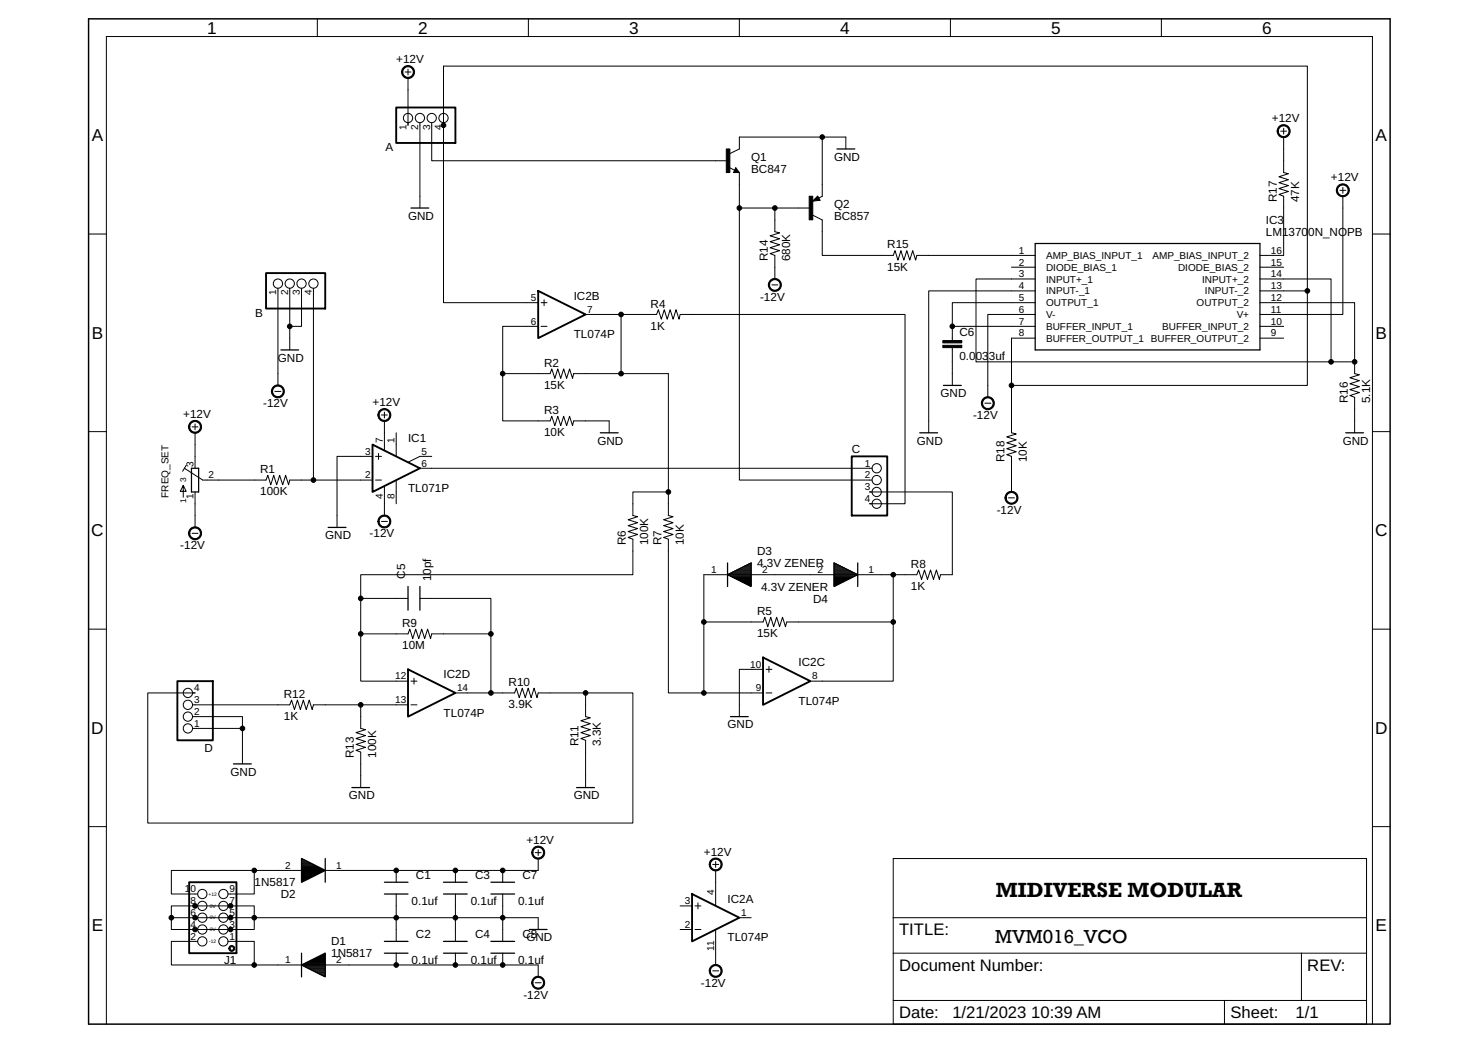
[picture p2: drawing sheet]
<svg xmlns="http://www.w3.org/2000/svg" width="297mm" height="210mm" viewBox="0 0 297 210" stroke-linecap="round" stroke-linejoin="round" font-family="sans-serif">
<path d="M17.8 3.8h261.6v202.1h-261.6z" fill="none" stroke="#000" stroke-width=".3"/>
<g fill="none" stroke="#000" stroke-width=".2">
<path d="M63.8 3.8v3.5M81.4 14.5h1.2M82 13.9v1.2M82 15.7v9.5M106.2 3.8v3.5M148.6 3.8v3.5M191 3.8v3.5M233.4 3.8v3.5M84.4 24.7v17.1M86.8 24.7v7.6h59.4M89.1 24.7v.5M146.5 33.7l1.2 .5"/>
<path d="M147.9 33.7l.7 1h-1.2zM148.6 34.7v7.1h7.1M164.3 39.4l.5 .9-1.5 .1zM165.2 27.6v11.9l-.7 .3M170 30v-2.4h-21.4v2.4l-1.9 .9M257.4 26.4h1.2M258 27.6v7.1l.9 .2-1.9 .6 1.9 .6-1.9 .6 1.9 .6-1.9 .6 1.9 .6-1.9 .6 1 .4v11.9h-4.8M258 25.8v1.2M269.3 38.3h1.2M269.9 39.5v23.7h-16.7M269.9 37.7v1.2M17.8 47.1h3.6"/>
<path d="M55.9 58v19.5M58.2 58v12.4M60.6 58v7.6h-2.4M63 58v38.5M148.6 41.8v54.7h26.7M155.1 57.3h1.2M162.9 41.8h-7.2v4.8l1 .2-1.9 .6 1.9 .6-1.9 .6 1.9 .6-1.9 .6 1.9 .6-1.9 .6 .9 .4v4.7M163.3 43.3l1.9 .9v7.2h14.3l.4-1 .6 1.9 .6-1.9 .6 1.9 .5-1.9 .6 1.9 .6-1.9 .6 1.9 .3-.9h23.7M203.3 53.7h4.7M208 58.5h-21.4v28.5M208 56.1h-11.8v16.6h71.3M253.2 58.5h9.5v19h-59.4"/>
<path d="M253.2 56.1h14.3v16.6M253.2 53.7h4.8M262.7 58.5v-45.2h-173.6v47.6h19.1M275.8 47.1h3.6M55.2 78.7h1.3M108.2 65.6h-7.2v19h9.6l.3-.9 .6 1.9 .6-1.9 .6 1.9 .6-1.9 .6 1.9 .6-1.9 .6 1.9 .2-1h7.1v2.4M108.8 60.9h1.1M108.8 65.6h1.1M109.3 60.3v1.1M117.7 63.2h14.3l.3-.9 .6 1.9 .6-1.9 .6 1.9 .6-1.9 .6 1.9 .6-1.9 .6 1.9 .2-1h45.2v38.1h-7.1h.5M124.8 63.2v11.9h-9.5l-.2 1-.6-1.9-.6 1.9-.6-1.9-.6 1.9-.6-1.9-.6 1.9-.6-1.9-.3 .9h-9.6M124.8 75.1h9.5v28.6l1 .2-1.9 .6 1.9 .6-1.9 .6 1.9 .6-1.9 .6 1.9 .6-1.9 .6 .9 .3v30.9h7.2"/>
<path d="M191.4 65.6h16.6M191.4 65.6v2.9M191.4 69.9v7.6M208 68h-4.7v19l.9 .2-1.9 .6 1.9 .6-1.9 .6 1.9 .6-1.9 .6 1.9 .6-1.9 .6 1 .4v7.1M208 63.2h-9.5v16.7M208 60.9h-16.6v4.7M253.2 60.9h19v11.8M253.2 65.6h4.8M253.2 68h4.8M267.5 72.7h4.7M272.2 72.7v2.4l1 .3-1.9 .5 1.9 .6-1.9 .7 1.9 .5-1.9 .6 1.9 .6-1.9 .6 .9 .4v7.1M17.8 86.8h3.6"/>
<path d="M36.8 97.6l.6 1.2h-1.2l.6-1.2v2.4M37.1 94.1l3.6 2.4h12.8l.3-.9 .6 1.9 .6-1.9 .6 1.9 .6-1.9 .6 1.9 .6-1.9 .6 1.9 .2-1h16.7M37.4 93.6l-.7 1.1M38.6 85.8h1.2M39.2 85.2v1.2M39.2 87v7.1M39.2 98.9v7.1M74.9 91.8h-7.2v14.2M75.5 96.5h1.2M75.5 91.8h1.2M76.1 91.2v1.2M76.7 83.4h1.2"/>
<path d="M77.3 82.8v1.2M77.3 84.6v5.9M77.3 97.8v5.9M79.6 87v4.7M79.6 96.6v4.7M84.4 94.1h90.9M86.8 91.8h-2.4l-2.3 1.1M134.3 98.9h-7.1v4.8l.9 .2-1.9 .6 1.9 .6-1.9 .6 1.9 .6-1.9 .6 1.9 .6-1.9 .6 1 .3v7.1h-54.7v4.8M175.3 98.9h-.5h16.6v16.6h-2.4l-.2 1-.6-1.9-.6 1.9-.6-1.9-.6 1.9-.6-1.9-.6 1.9-.6-1.9-.3 .9h-11.9M197.9 81.1h1.2M275.8 86.8h3.6M38.6 107.2h1.2"/>
<path d="M76.7 104.8h1.2M146.2 115.5h-4.7v23.8h11.9M151 115.5h16.6M179.5 115.5v9.6M202.7 100.1h1.2M17.8 126.5h3.6M38.7 139.3h.5h-9.5v26.2h97.5v-26.2h-9.5M72.5 127.4h9.5l.4-.9 .6 1.9 .5-1.9 .7 1.9 .6-1.9 .5 1.9 .6-1.9 .6 1.9 .3-1h11.9M82 120.3h-9.5v16.6h9.5M82.6 136.9h1.2M83.2 136.4v1.1M84.4 120.3h14.3v7.1"/>
<path d="M91.5 139.3h11.9l.4-.9 .6 1.9 .6-1.9 .6 1.9 .6-1.9 .5 1.9 .6-1.9 .6 1.9 .3-1h9.5v4.8l.9 .2-1.9 .6 1.9 .6-1.9 .6 1.9 .6-1.9 .6 1.9 .6-1.9 .6 1 .3v9.5M98.7 127.4v11.9M141.5 125.1h11.9l.3-1 .6 1.9 .6-1.9 .6 1.9 .6-1.9 .6 1.9 .6-1.9 .6 1.9 .2-.9h21.4M153.4 134.6h-4.8v9.5M153.9 139.3h1.2M153.9 134.6h1.2M154.5 134v1.2M179.5 125.1v11.8h-16.6M275.8 126.5h3.6M38.7 141.7h19.5l.4-.9 .6 1.9 .6-1.9 .6 1.9 .6-1.9 .6 1.9 .5-1.9 .6 1.9 .3-1h19M38.7 144.1h10v9.5M38.7 146.5h10"/>
<path d="M72.5 141.7v4.8l.9 .2-1.9 .6 1.9 .6-1.9 .6 1.9 .6-1.9 .6 1.9 .6-1.9 .6 1 .3v7.1M82.6 141.7h1.2M17.8 166.2h3.6M39.7 179.7h-5.3v-4.7h16.7v4.7h-5.3M51.1 175h9.5M65.4 175h26.1M79.6 175v2.4M79.6 179.7v9.6M91.5 175v2.4M91.5 179.7v9.6M101 175v2.4M101 179.7v9.6"/>
<path d="M107.6 171.4h1.2M108.2 172.6v2.4h-16.7M108.2 170.8v1.2M143.2 173.8h1.2M143.8 173.2v1.2M143.8 175v7.1M275.8 166.2h3.6M34.4 184.5h73.8v2.4M34.4 182.1h16.7v4.8h-16.7zM39.7 189.3h-5.3v4.7h16.7v-4.7h-5.3M51.1 194h9.5M65.4 194h26.1"/>
<path d="M79.6 191.6v2.4M91.5 194h16.7v2.4M91.5 191.6v2.4M101 191.6v2.4M107.6 197.6h1.2M136.7 186.9h2.4M136.7 182.1h2.4M139.7 186.9h1.2M139.7 182.1h1.2M140.3 181.5v1.2M143.2 195.2h1.2M143.8 186.9v7.1"/>
<path d="M148.6 184.5h2.4M179.5 191.6h95.1M179.5 184.5h95.1M261.6 191.6v9.5M246.1 201.1v4.8M246.1 201.1h15.5M261.6 201.1h13v4.8h-95.1v-4.8h66.6M274.6 201.1v-28.5h-95.1v28.5M275.8 205.9v-198.6h-254.4v198.6"/>
<circle cx="82" cy="23.7" r=".93"/>
<circle cx="84.4" cy="23.7" r=".93"/>
<circle cx="86.8" cy="23.7" r=".93"/>
<circle cx="89.1" cy="23.7" r=".93"/>
<circle cx="55.9" cy="57" r=".93"/>
<circle cx="58.2" cy="57" r=".93"/>
<circle cx="60.6" cy="57" r=".93"/>
<circle cx="63" cy="57" r=".93"/>
<circle cx="176.2" cy="98.9" r=".93"/>
<circle cx="176.2" cy="94.1" r=".93"/>
<circle cx="176.2" cy="96.5" r=".93"/>
<circle cx="176.2" cy="101.3" r=".93"/>
<circle cx="37.8" cy="139.3" r=".93"/>
<circle cx="37.8" cy="141.7" r=".93"/>
<circle cx="37.8" cy="144.1" r=".93"/>
<circle cx="37.8" cy="146.5" r=".93"/>
<circle cx="40.7" cy="179.7" r=".93"/>
<circle cx="44.9" cy="179.7" r=".93"/>
<circle cx="40.7" cy="184.5" r=".93"/>
<circle cx="40.7" cy="186.9" r=".93"/>
<circle cx="40.7" cy="182.1" r=".93"/>
<circle cx="40.7" cy="189.3" r=".93"/>
<circle cx="44.9" cy="184.5" r=".93"/>
<circle cx="44.9" cy="182.1" r=".93"/>
<circle cx="44.9" cy="189.3" r=".93"/>
<circle cx="44.9" cy="186.9" r=".93"/>
</g>
<g fill="none" stroke="#000" stroke-width=".25">
<path d="M147.9 34.2l.1 .3h-.4l.3-.5 .5 .6h-.8M168.2 30h3.6M82.6 41.8h3.6M164.3 40h-.4l.4-.2 .2 .4-.9 .1 .7-.7 .3 .6M208 49h45.2v21.4h-45.2zM56.5 70.4h3.5M189.6 77.5h3.6M38.5 94.1h1.4v4.8h-1.4zM120.6 87h3.6M184.8 87h3.6M270.5 87h3.5M66 106h3.5"/>
<path d="M82 117.9v4.8M84.4 117.9v4.8M146.2 115.5l4.8-2.3v4.7zM146.2 113.2v4.7M146.4 115.5h4.6M146.5 115.7h4.5M146.8 115.3h4.2M146.9 115.9h4.1M147.2 115h3.8M147.3 116.1h3.7M147.6 114.8h3.4M147.7 116.3h3.3"/>
<path d="M148 114.6h3M148.1 116.5h2.9M148.5 114.4h2.5M148.5 116.7h2.5M148.9 114.2h2.1M148.9 116.9h2.1M149.3 114h1.7M149.3 117.1h1.7M149.7 113.8h1.3M149.7 117.3h1.3M150.1 113.6h.9M150.2 117.5h.8"/>
<path d="M150.5 113.4h.5M150.6 117.7h.4M150.9 113.2h.1M167.6 117.7h.4M167.6 117.5h.8M167.6 117.3h1.2M167.6 117.1h1.7M167.6 116.9h2.1M167.6 116.7h2.5M167.6 116.5h2.9M167.6 116.3h3.3M167.6 116.1h3.7"/>
<path d="M167.6 115.9h4.1M167.6 115.7h4.5M167.6 115.5h4.6M167.6 115.3h4.2M167.6 115h3.8M167.6 114.8h3.3M167.6 114.6h2.9M167.6 114.4h2.5M167.6 114.2h2.1M167.6 114h1.7M167.6 113.8h1.3M167.6 113.6h.9"/>
<path d="M167.6 113.4h.5M167.6 113.2h.1M167.6 113.2l4.8 2.3-4.8 2.4zM172.4 113.2v4.7M46.9 153.6h3.6M70.7 158.3h3.6M115.9 158.3h3.6M146.8 144.1h3.6M60.6 177.3h.2M60.6 177.1h.6M60.6 176.8h1M60.6 176.7h1.5"/>
<path d="M60.6 176.4h1.9M60.6 176.2h2.3M60.6 176h2.7M60.6 175.8h3.1M60.6 175.6h3.5M60.6 175.4h3.9M60.6 175.2h4.3M60.6 175h4.7M60.6 174.8h4.4M60.6 174.6h4M60.6 174.4h3.5M60.6 174.2h3.1"/>
<path d="M60.6 174h2.7M60.6 173.8h2.3M60.6 173.6h1.9M60.6 173.4h1.5M60.6 173.1h1.1M60.6 172.9h.7M60.6 172.7h.2M60.6 172.6l4.8 2.4-4.8 2.4zM65.4 172.6v4.8M77.3 177.4h4.7M77.3 179.7h4.7M89.1 177.4h4.8"/>
<path d="M89.1 179.7h4.8M98.7 177.4h4.7M98.7 179.7h4.7M60.6 194l4.8-2.4v4.8zM60.6 191.6v4.8M60.7 194h4.7M60.9 194.2h4.5M61.1 193.8h4.3M61.3 194.4h4.1M61.6 193.5h3.8M61.7 194.6h3.7M62 193.3h3.4"/>
<path d="M62.1 194.8h3.3M62.4 193.1h3M62.5 195h2.9M62.8 192.9h2.6M62.9 195.2h2.5M63.2 192.7h2.2M63.4 195.4h2M63.6 192.5h1.8M63.8 195.6h1.6M64 192.3h1.4M64.2 195.8h1.2M64.4 192.1h1"/>
<path d="M64.6 196h.8M64.9 191.9h.5M65 196.2h.4M65.3 191.7h.1M77.3 189.3h4.7M77.3 191.6h4.7M89.1 189.3h4.8M89.1 191.6h4.8M98.7 189.3h4.7M98.7 191.6h4.7M106.4 186.9h3.5"/>
</g>
<path d="M79.6 21.6h11.9v7.1h-11.9zM53.5 54.9h11.9v7.1h-11.9zM108.2 58.5l9.5 4.7-9.5 4.8zM74.9 89.4l9.5 4.7-9.5 4.8zM171.2 91.8h7.1v11.9h-7.1zM35.6 136.9h7.2v11.9h-7.2zM82 134.6l9.5 4.7-9.5 4.8zM153.4 132.2l9.5 4.7-9.5 4.8zM38 177.4h9.5v14.2h-9.5zM139.1 179.7l9.5 4.8-9.5 4.8z" fill="none" stroke="#000" stroke-width=".38"/>
<g fill="#000" stroke="#000" stroke-width=".2">
<path d="M81.1 13.6a1.3 1.3 0 0 1 2 .2 1.3 1.3 0 0 1-.8 1.9 1.3 1.3 0 0 1-1.6-1.2h.2a1.06 1.06 0 0 1 1.5-1 1.06 1.06 0 0 1 .3 1.8 1.06 1.06 0 0 1-1.7-.5l-.1-.3h-.2z" fill-rule="evenodd"/>
<path d="M257 25.4a1.31 1.31 0 0 1 2.1 .3 1.31 1.31 0 0 1-.8 1.9 1.31 1.31 0 0 1-1.6-1.2h.2a1.07 1.07 0 0 1 1.6-.9 1.07 1.07 0 0 1 .1 1.8 1.07 1.07 0 0 1-1.7-.7v-.2h-.2z" fill-rule="evenodd"/>
<path d="M268.9 37.3a1.31 1.31 0 0 1 2.1 .3 1.31 1.31 0 0 1-.8 1.9 1.31 1.31 0 0 1-1.6-1.2h.2a1.07 1.07 0 0 1 1.5-1 1.07 1.07 0 0 1 .3 1.8 1.07 1.07 0 0 1-1.8-.6v-.2h-.2z" fill-rule="evenodd"/>
<path d="M154.8 56.4a1.31 1.31 0 0 1 2.1 .2 1.31 1.31 0 0 1-.8 2 1.31 1.31 0 0 1-1.7-1.3h.3a1.08 1.08 0 0 1 1.6-.9 1.08 1.08 0 0 1 .1 1.8 1.08 1.08 0 0 1-1.7-.6v-.3h-.3z" fill-rule="evenodd"/>
<path d="M54.9 77.8a1.3 1.3 0 0 1 2.1 .2 1.3 1.3 0 0 1-.8 1.9 1.3 1.3 0 0 1-1.7-1.2h.3a1.07 1.07 0 0 1 1.5-1 1.07 1.07 0 0 1 .2 1.8 1.07 1.07 0 0 1-1.7-.5v-.3h-.3z" fill-rule="evenodd"/>
<path d="M38.3 84.9a1.31 1.31 0 0 1 2 .3 1.31 1.31 0 0 1-.8 1.9 1.31 1.31 0 0 1-1.6-1.3h.2a1.07 1.07 0 0 1 1.6-.9 1.07 1.07 0 0 1 .2 1.8 1.07 1.07 0 0 1-1.7-.6l-.1-.3h-.2z" fill-rule="evenodd"/>
<path d="M76.3 82.5a1.3 1.3 0 0 1 2.1 .3 1.3 1.3 0 0 1-.8 1.9 1.3 1.3 0 0 1-1.7-1.3h.3a1.07 1.07 0 0 1 1.5-1 1.07 1.07 0 0 1 .3 1.8 1.07 1.07 0 0 1-1.8-.5v-.3h-.3z" fill-rule="evenodd"/>
<path d="M197.6 80.1a1.3 1.3 0 0 1 2.1 .3 1.3 1.3 0 0 1-.8 1.9 1.3 1.3 0 0 1-1.7-1.2h.3a1.06 1.06 0 0 1 1.5-1 1.06 1.06 0 0 1 .2 1.7 1.06 1.06 0 0 1-1.7-.5v-.2h-.3z" fill-rule="evenodd"/>
<path d="M38.3 106.3a1.31 1.31 0 0 1 2 .3 1.31 1.31 0 0 1-.8 1.9 1.31 1.31 0 0 1-1.6-1.3h.2a1.07 1.07 0 0 1 1.6-.9 1.07 1.07 0 0 1 .2 1.8 1.07 1.07 0 0 1-1.7-.6l-.1-.3h-.2z" fill-rule="evenodd"/>
<path d="M76.3 103.9a1.3 1.3 0 0 1 2.1 .3 1.3 1.3 0 0 1-.8 1.9 1.3 1.3 0 0 1-1.7-1.3h.3a1.07 1.07 0 0 1 1.5-1 1.07 1.07 0 0 1 .3 1.8 1.07 1.07 0 0 1-1.8-.5v-.3h-.3z" fill-rule="evenodd"/>
<path d="M202.4 99.2a1.31 1.31 0 0 1 2 .2 1.31 1.31 0 0 1-.8 2 1.31 1.31 0 0 1-1.6-1.3h.2a1.07 1.07 0 0 1 1.6-.9 1.07 1.07 0 0 1 .1 1.8 1.07 1.07 0 0 1-1.7-.6v-.3h-.2z" fill-rule="evenodd"/>
<path d="M107.3 170.5a1.31 1.31 0 0 1 2 .3 1.31 1.31 0 0 1-.8 1.9 1.31 1.31 0 0 1-1.7-1.3h.3a1.07 1.07 0 0 1 1.6-.9 1.07 1.07 0 0 1 .1 1.8 1.07 1.07 0 0 1-1.7-.6v-.3h-.3z" fill-rule="evenodd"/>
<path d="M142.9 172.9a1.3 1.3 0 0 1 2.1 .3 1.3 1.3 0 0 1-.8 1.9 1.3 1.3 0 0 1-1.7-1.3h.3a1.06 1.06 0 0 1 1.5-1 1.06 1.06 0 0 1 .2 1.8 1.06 1.06 0 0 1-1.7-.5v-.3h-.3z" fill-rule="evenodd"/>
<path d="M46.2 190.2a.6 .6 0 0 1 .9 .2 .6 .6 0 0 1-.4 .9 .6 .6 0 0 1-.7-.6h.2a.36 .36 0 0 1 .5-.3 .36 .36 0 0 1 .1 .6 .36 .36 0 0 1-.6-.2v-.1h-.2z" fill-rule="evenodd"/>
<path d="M107.3 196.7a1.31 1.31 0 0 1 2 .3 1.31 1.31 0 0 1-.8 1.9 1.31 1.31 0 0 1-1.7-1.3h.3a1.07 1.07 0 0 1 1.6-.9 1.07 1.07 0 0 1 .1 1.8 1.07 1.07 0 0 1-1.7-.6v-.3h-.3z" fill-rule="evenodd"/>
<path d="M142.9 194.3a1.3 1.3 0 0 1 2.1 .3 1.3 1.3 0 0 1-.8 1.9 1.3 1.3 0 0 1-1.7-1.3h.3a1.07 1.07 0 0 1 1.5-1 1.07 1.07 0 0 1 .2 1.8 1.07 1.07 0 0 1-1.7-.5v-.3h-.3z" fill-rule="evenodd"/>
<circle cx="89.1" cy="25.2" r=".47"/>
<circle cx="165.2" cy="27.6" r=".47"/>
<circle cx="148.6" cy="41.8" r=".47"/>
<circle cx="155.7" cy="41.8" r=".47"/>
<circle cx="262.7" cy="58.5" r=".47"/>
<circle cx="58.2" cy="65.6" r=".47"/>
<circle cx="101" cy="75.1" r=".47"/>
<circle cx="124.8" cy="63.2" r=".47"/>
<circle cx="124.8" cy="75.1" r=".47"/>
<circle cx="191.4" cy="65.6" r=".47"/>
<circle cx="203.3" cy="77.5" r=".47"/>
<circle cx="267.5" cy="72.7" r=".47"/>
<circle cx="272.2" cy="72.7" r=".47"/>
<circle cx="63" cy="96.5" r=".47"/>
<circle cx="134.3" cy="98.9" r=".47"/>
<circle cx="179.5" cy="115.5" r=".47"/>
<circle cx="72.5" cy="120.3" r=".47"/>
<circle cx="72.5" cy="127.4" r=".47"/>
<circle cx="98.7" cy="139.3" r=".47"/>
<circle cx="98.7" cy="127.4" r=".47"/>
<circle cx="117.7" cy="139.3" r=".47"/>
<circle cx="141.5" cy="125.1" r=".47"/>
<circle cx="141.5" cy="139.3" r=".47"/>
<circle cx="179.5" cy="125.1" r=".47"/>
<circle cx="48.7" cy="146.5" r=".47"/>
<circle cx="72.5" cy="141.7" r=".47"/>
<circle cx="51.1" cy="175" r=".47"/>
<circle cx="79.6" cy="175" r=".47"/>
<circle cx="91.5" cy="175" r=".47"/>
<circle cx="101" cy="175" r=".47"/>
<circle cx="34.4" cy="184.5" r=".47"/>
<circle cx="39.2" cy="184.5" r=".47"/>
<circle cx="39.2" cy="182.1" r=".47"/>
<circle cx="39.2" cy="186.9" r=".47"/>
<circle cx="46.3" cy="184.5" r=".47"/>
<circle cx="46.3" cy="182.1" r=".47"/>
<circle cx="46.3" cy="186.9" r=".47"/>
<circle cx="51.1" cy="194" r=".47"/>
<circle cx="51.1" cy="184.5" r=".47"/>
<circle cx="79.6" cy="184.5" r=".47"/>
<circle cx="79.6" cy="194" r=".47"/>
<circle cx="91.5" cy="184.5" r=".47"/>
<circle cx="91.5" cy="194" r=".47"/>
<circle cx="101" cy="184.5" r=".47"/>
<circle cx="101" cy="194" r=".47"/>
</g>
<path d="M146 30h.7v4.7h-.7zM162.6 39.5h.7v4.7h-.7zM189.5 68.5h3.8v.4h-3.8zM189.5 69.4h3.8v.5h-3.8z" fill="#000" stroke="#000" stroke-width=".2"/>
<text font-size="4.2" x="200.2" y="180.3">MIDIVERSE MODULAR</text>
<text font-size="3.9" x="200" y="189.5">MVM016_VCO</text>
<g font-size="3.5">
<text x="41.6" y="6.8">1</text>
<text x="84" y="6.8">2</text>
<text x="126.4" y="6.8">3</text>
<text x="168.8" y="6.8">4</text>
<text x="211.3" y="6.8">5</text>
<text x="253.7" y="6.8">6</text>
<text x="18.4" y="28.4">A</text>
<text x="276.5" y="28.4">A</text>
<text x="18.4" y="68.1">B</text>
<text x="276.5" y="68.1">B</text>
<text x="18.3" y="107.8">C</text>
<text x="276.4" y="107.8">C</text>
<text x="18.3" y="147.5">D</text>
<text x="276.4" y="147.5">D</text>
<text x="18.4" y="187.3">E</text>
<text x="276.5" y="187.3">E</text>
</g>
<g font-size="3.3">
<text x="180.7" y="188.1">TITLE:</text>
<text x="180.7" y="195.2">Document Number:</text>
<text x="262.7" y="195.2">REV:</text>
<text x="180.7" y="204.7">Date:</text>
<text x="191.4" y="204.7">1/21/2023 10:39 AM</text>
<text x="247.3" y="204.7">Sheet:</text>
<text x="260.4" y="204.7">1/1</text>
</g>
<g font-size="2.3">
<text x="79.6" y="12.7">+12V</text>
<text x="255.6" y="24.6">+12V</text>
<text x="77.5" y="30.4">A</text>
<text x="151" y="34.7">BC847</text>
<text x="151" y="32.3">Q1</text>
<text x="167.6" y="32.3">GND</text>
<text x="167.6" y="41.8">Q2</text>
<text x="256.6" y="40.6" transform="rotate(-90 256.6 40.6)">R17</text>
<text x="261.1" y="40.6" transform="rotate(-90 261.1 40.6)">47K</text>
<text x="267.5" y="36.5">+12V</text>
<text x="82" y="44.2">GND</text>
<text x="167.6" y="44.2">BC857</text>
<text x="254.4" y="47.4">LM13700N_NOPB</text>
<text x="254.4" y="45">IC3</text>
<text x="154.3" y="52.5" transform="rotate(-90 154.3 52.5)">R14</text>
<text x="158.8" y="52.5" transform="rotate(-90 158.8 52.5)">680K</text>
<text x="178.3" y="49.9">R15</text>
<text x="178.3" y="54.4">15K</text>
<text x="51.3" y="63.7">B</text>
<text x="115.3" y="60.3">IC2B</text>
<text x="130.8" y="61.8">R4</text>
<text x="152.8" y="60.5">-12V</text>
<text x="115.3" y="68">TL074P</text>
<text x="130.8" y="66.3">1K</text>
<text x="192.8" y="67.6">C6</text>
<text x="55.8" y="72.7">GND</text>
<text x="109.4" y="73.7">R2</text>
<text x="192.8" y="72.4">0.0033uf</text>
<text x="52.9" y="81.9">-12V</text>
<text x="74.9" y="81.7">+12V</text>
<text x="109.4" y="78.2">15K</text>
<text x="109.4" y="83.2">R3</text>
<text x="189" y="79.9">GND</text>
<text x="270.8" y="81.1" transform="rotate(-90 270.8 81.1)">R16</text>
<text x="275.3" y="81.1" transform="rotate(-90 275.3 81.1)">5.1K</text>
<text x="36.8" y="84">+12V</text>
<text x="82" y="88.8">IC1</text>
<text x="109.4" y="87.7">10K</text>
<text x="120.1" y="89.4">GND</text>
<text x="184.3" y="89.4">GND</text>
<text x="195.6" y="84.3">-12V</text>
<text x="269.9" y="89.4">GND</text>
<text x="52.3" y="95.1">R1</text>
<text x="171.2" y="91.2">C</text>
<text x="201.9" y="93" transform="rotate(-90 201.9 93)">R18</text>
<text x="206.4" y="93" transform="rotate(-90 206.4 93)">10K</text>
<text x="52.3" y="99.6">100K</text>
<text x="82" y="98.9">TL071P</text>
<text x="200.3" y="103.3">-12V</text>
<text x="36.2" y="110.4">-12V</text>
<text x="65.4" y="108.4">GND</text>
<text x="74.3" y="108.1">-12V</text>
<text x="125.8" y="109.6" transform="rotate(-90 125.8 109.6)">R6</text>
<text x="130.3" y="109.6" transform="rotate(-90 130.3 109.6)">100K</text>
<text x="132.9" y="109.6" transform="rotate(-90 132.9 109.6)">R7</text>
<text x="137.4" y="109.6" transform="rotate(-90 137.4 109.6)">10K</text>
<text x="152.2" y="114">4.3V ZENER</text>
<text x="152.2" y="111.6">D3</text>
<text x="81.4" y="116.3" transform="rotate(-90 81.4 116.3)">C5</text>
<text x="86.6" y="116.9" transform="rotate(-90 86.6 116.9)">10pf</text>
<text x="153" y="118.8">4.3V ZENER</text>
<text x="183.1" y="118.6">1K</text>
<text x="183.1" y="114.1">R8</text>
<text x="152.2" y="123.7">R5</text>
<text x="163.4" y="121.1">D4</text>
<text x="80.8" y="130.5">10M</text>
<text x="80.8" y="126">R9</text>
<text x="152.2" y="128.2">15K</text>
<text x="89.1" y="136.4">IC2D</text>
<text x="102.2" y="137.9">R10</text>
<text x="160.5" y="134">IC2C</text>
<text x="57" y="140.3">R12</text>
<text x="102.2" y="142.4">3.9K</text>
<text x="160.5" y="141.7">TL074P</text>
<text x="57" y="144.8">1K</text>
<text x="89.1" y="144.1">TL074P</text>
<text x="146.2" y="146.5">GND</text>
<text x="41.1" y="151.1">D</text>
<text x="46.3" y="156">GND</text>
<text x="71.1" y="152.4" transform="rotate(-90 71.1 152.4)">R13</text>
<text x="75.6" y="152.4" transform="rotate(-90 75.6 152.4)">100K</text>
<text x="116.3" y="150" transform="rotate(-90 116.3 150)">R11</text>
<text x="120.8" y="150" transform="rotate(-90 120.8 150)">3.3K</text>
<text x="70.1" y="160.7">GND</text>
<text x="115.3" y="160.7">GND</text>
<text x="105.8" y="169.6">+12V</text>
<text x="141.5" y="172">+12V</text>
<text x="51.2" y="178.2">1N5817</text>
<text x="83.6" y="176.8">C1</text>
<text x="95.5" y="176.8">C3</text>
<text x="105" y="176.8">C7</text>
<text x="56.4" y="180.6">D2</text>
<text x="82.7" y="182">0.1uf</text>
<text x="94.6" y="182">0.1uf</text>
<text x="104.1" y="182">0.1uf</text>
<text x="146.2" y="181.5">IC2A</text>
<text x="66.6" y="190.1">D1</text>
<text x="83.6" y="188.7">C2</text>
<text x="95.5" y="188.7">C4</text>
<text x="105" y="188.7">C8</text>
<text x="105.8" y="189.3">GND</text>
<text x="146.2" y="189.3">TL074P</text>
<text x="45" y="193.9">J1</text>
<text x="66.6" y="192.5">1N5817</text>
<text x="82.7" y="193.9">0.1uf</text>
<text x="94.6" y="193.9">0.1uf</text>
<text x="104.1" y="193.9">0.1uf</text>
<text x="105.2" y="200.8">-12V</text>
<text x="140.9" y="198.4">-12V</text>
</g>
<g font-size="2">
<text x="81.7" y="26.1" transform="rotate(-90 81.7 26.1)">1</text>
<text x="84.1" y="26.1" transform="rotate(-90 84.1 26.1)">2</text>
<text x="86.4" y="26.1" transform="rotate(-90 86.4 26.1)">3</text>
<text x="88.8" y="26.1" transform="rotate(-90 88.8 26.1)">4</text>
<text x="204.7" y="51">1</text>
<text x="204.7" y="53.4">2</text>
<text x="210.2" y="52.1">AMP_BIAS_INPUT_1</text>
<text x="231.6" y="52">AMP_BIAS_INPUT_2</text>
<text x="255.4" y="51">16</text>
<text x="255.4" y="53.4">15</text>
<text x="55.5" y="59.4" transform="rotate(-90 55.5 59.4)">1</text>
<text x="57.9" y="59.4" transform="rotate(-90 57.9 59.4)">2</text>
<text x="60.3" y="59.4" transform="rotate(-90 60.3 59.4)">3</text>
<text x="62.7" y="59.4" transform="rotate(-90 62.7 59.4)">4</text>
<text x="204.7" y="55.8">3</text>
<text x="204.7" y="58.1">4</text>
<text x="210.2" y="54.4">DIODE_BIAS_1</text>
<text x="210.2" y="56.8">INPUT+_1</text>
<text x="210.2" y="59.2">INPUT-_1</text>
<text x="236.8" y="54.4">DIODE_BIAS_2</text>
<text x="241.6" y="56.8">INPUT+_2</text>
<text x="242.2" y="59.2">INPUT-_2</text>
<text x="255.4" y="55.8">14</text>
<text x="255.4" y="58.1">13</text>
<text x="106.7" y="65.3">6</text>
<text x="106.7" y="60.5">5</text>
<text x="118" y="62.9">7</text>
<text x="204.7" y="60.5">5</text>
<text x="204.7" y="62.9">6</text>
<text x="204.7" y="65.3">7</text>
<text x="210.2" y="61.6">OUTPUT_1</text>
<text x="210.2" y="63.9">V-</text>
<text x="240.5" y="61.6">OUTPUT_2</text>
<text x="248.5" y="63.9">V+</text>
<text x="255.4" y="60.5">12</text>
<text x="255.4" y="62.9">11</text>
<text x="255.4" y="65.3">10</text>
<text x="204.7" y="67.7">8</text>
<text x="210.2" y="66.3">BUFFER_INPUT_1</text>
<text x="210.2" y="68.7">BUFFER_OUTPUT_1 BUFFER_OUTPUT_2</text>
<text x="233.6" y="66.3">BUFFER_INPUT_2</text>
<text x="255.4" y="67.7">9</text>
<text x="76.9" y="89.1" transform="rotate(-90 76.9 89.1)">7</text>
<text x="79.3" y="89.1" transform="rotate(-90 79.3 89.1)">1</text>
<text x="38.9" y="93.8" transform="rotate(-90 38.9 93.8)">3</text>
<text x="73.4" y="91.4">3</text>
<text x="84.7" y="93.8">6</text>
<text x="84.7" y="91.4">5</text>
<text x="173.8" y="93.8">1</text>
<text x="33.9" y="100.1" transform="rotate(-90 33.9 100.1)">FREQ_SET</text>
<text x="38.9" y="100.4" transform="rotate(-90 38.9 100.4)">1</text>
<text x="41.9" y="96.2">2</text>
<text x="73.4" y="96.2">2</text>
<text x="76.9" y="100.4" transform="rotate(-90 76.9 100.4)">4</text>
<text x="79.3" y="100.4" transform="rotate(-90 79.3 100.4)">8</text>
<text x="173.8" y="96.2">2</text>
<text x="173.8" y="98.6">3</text>
<text x="173.8" y="100.9">4</text>
<text x="142.9" y="115.2">1</text>
<text x="153.2" y="115.2">2</text>
<text x="164.3" y="115.2">2</text>
<text x="174.6" y="115.2">1</text>
<text x="79.4" y="136.6">12</text>
<text x="150.8" y="134.2">10</text>
<text x="163.2" y="136.6">8</text>
<text x="39" y="143.7">2</text>
<text x="39" y="141.4">3</text>
<text x="39" y="139">4</text>
<text x="79.4" y="141.4">13</text>
<text x="91.9" y="139">14</text>
<text x="151.9" y="139">9</text>
<text x="39" y="146.1">1</text>
<text x="37.2" y="179.4">10</text>
<text x="46.1" y="179.4">9</text>
<text x="57.3" y="174.7">2</text>
<text x="67.5" y="174.7">1</text>
<text x="143.5" y="179.9" transform="rotate(-90 143.5 179.9)">4</text>
<text x="38.3" y="184.2">6</text>
<text x="38.3" y="181.8">8</text>
<text x="46.1" y="184.2">5</text>
<text x="46.1" y="181.8">7</text>
<text x="137.6" y="181.8">3</text>
<text x="148.9" y="184.2">1</text>
<text x="38.3" y="188.9">2</text>
<text x="38.3" y="186.6">4</text>
<text x="46.1" y="188.9">1</text>
<text x="46.1" y="186.6">3</text>
<text x="137.6" y="186.6">2</text>
<text x="143.5" y="191.2" transform="rotate(-90 143.5 191.2)">11</text>
<text x="57.3" y="193.7">1</text>
<text x="67.5" y="193.7">2</text>
</g>
<g font-size="1.7">
<text x="37.4" y="101.2" transform="rotate(-90 37.4 101.2)">1</text>
<text x="37.4" y="97" transform="rotate(-90 37.4 97)">3</text>
</g>
<g font-size="1">
<text x="41.9" y="180.1">+12</text>
<text x="42.2" y="182.5">0V</text>
<text x="42.2" y="184.9">0V</text>
<text x="42.1" y="189.6">-12</text>
<text x="42.2" y="187.2">0V</text>
</g>
</svg>
